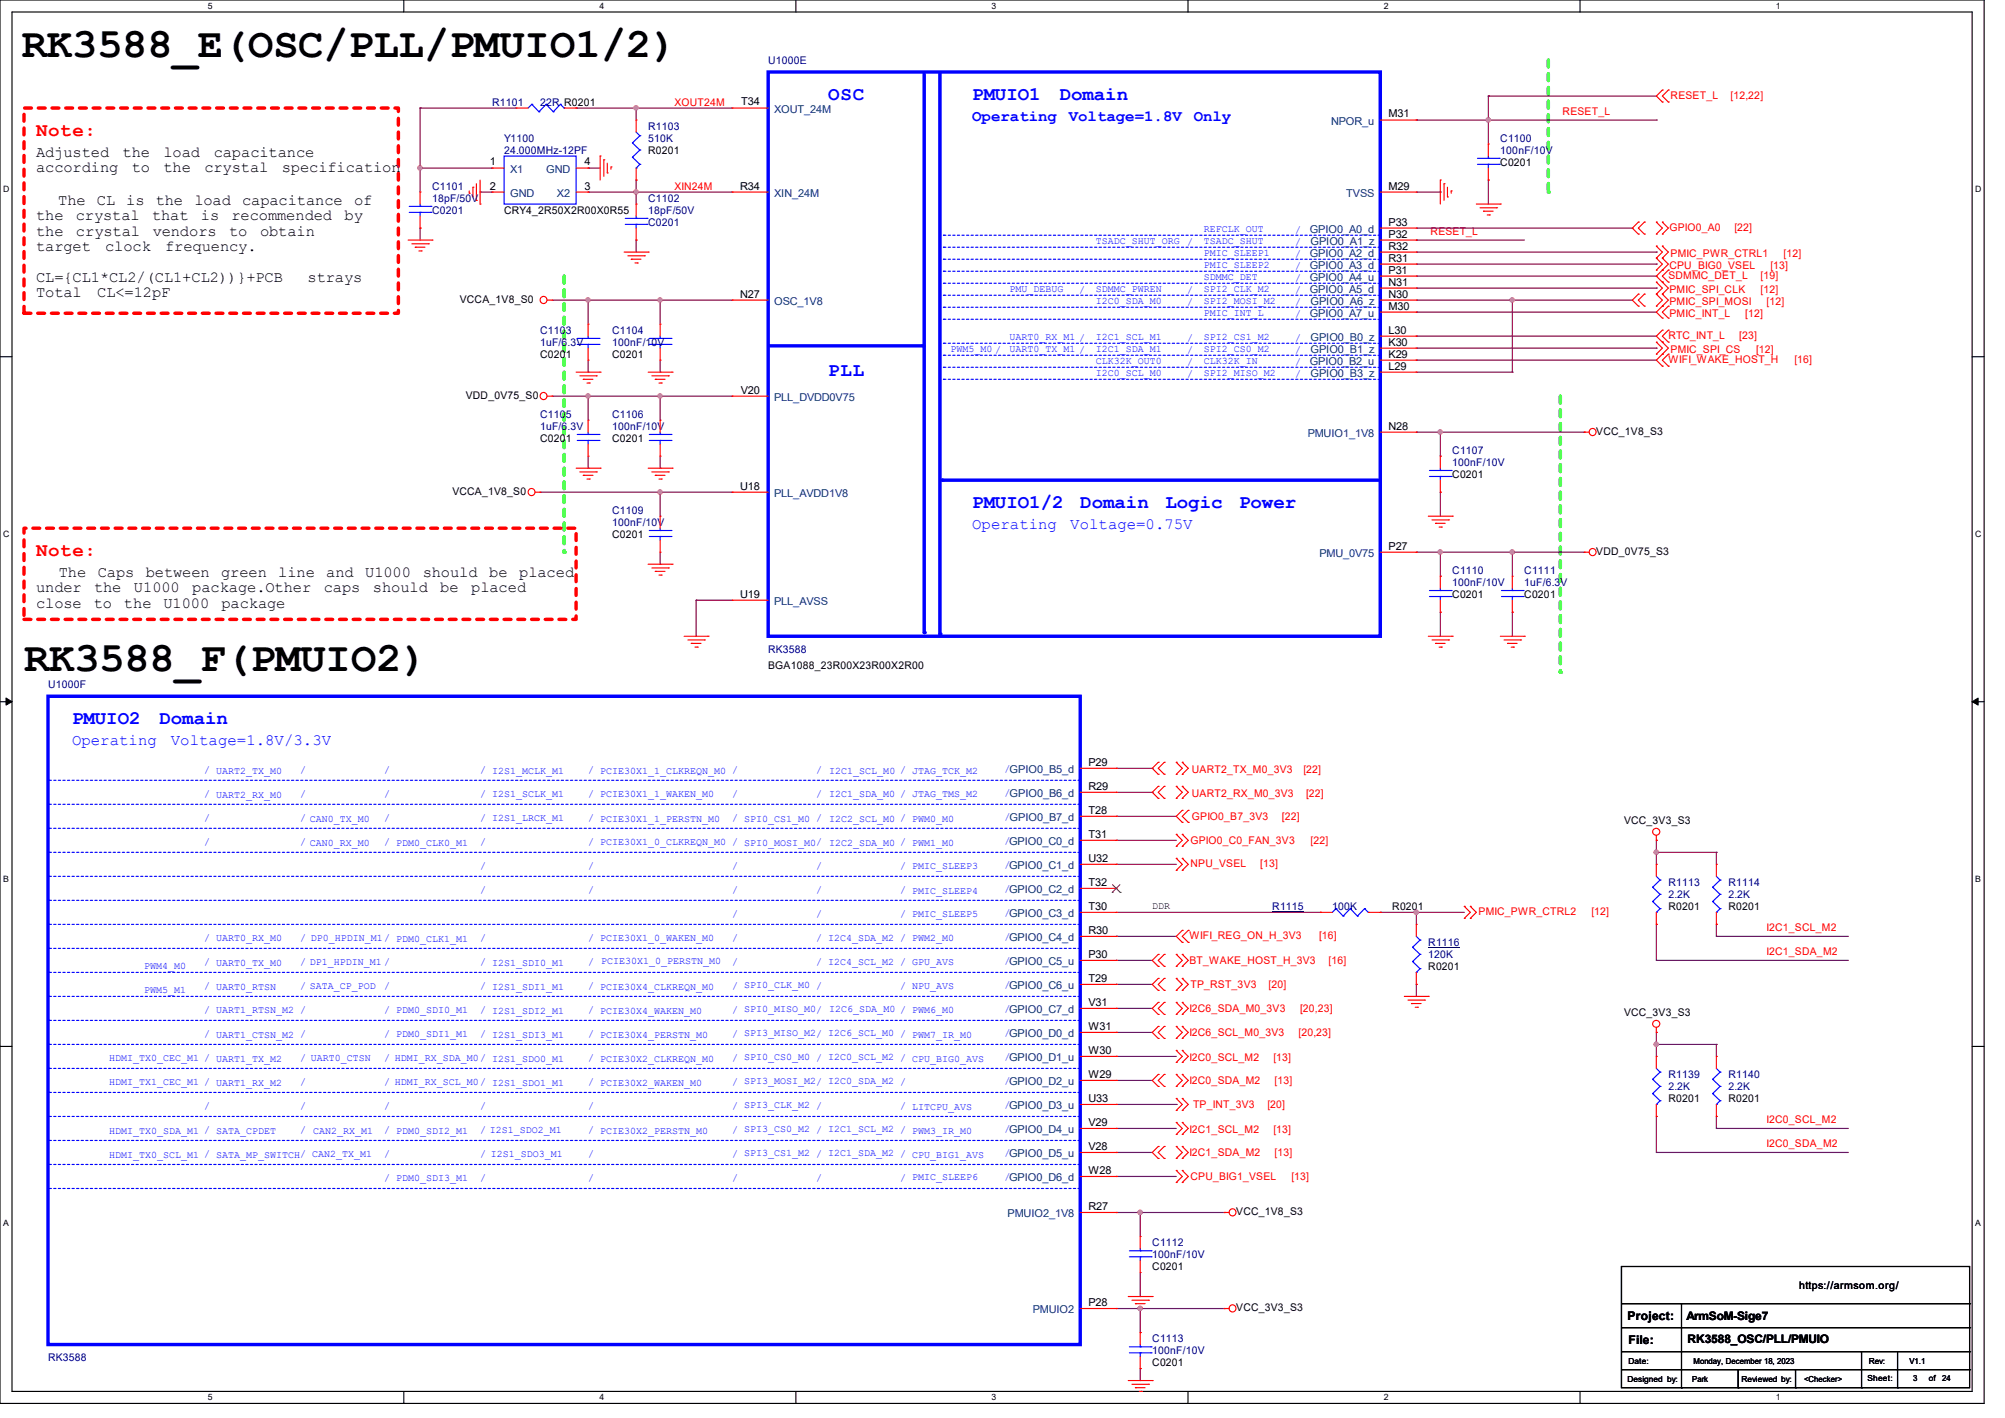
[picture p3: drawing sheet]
<svg xmlns="http://www.w3.org/2000/svg" width="297mm" height="210mm" viewBox="0 0 297 210" stroke-linecap="round" stroke-linejoin="round" font-family="sans-serif">
<path d="M0 0h293.9v207.9h-293.9zM1.8 1.8h290.3v204.3h-290.3z" fill="none" stroke="#000" stroke-width=".17"/>
<g fill="#fff">
<path d="M30.8 .2h.7v1.4h-.7z"/>
<path d="M30.8 206.2h.7v1.4h-.7z"/>
</g>
<path d="M59.8 0v1.8M59.8 206.1v1.8" fill="none" stroke="#000" stroke-width=".17"/>
<g fill="#fff">
<path d="M88.8 .2h.7v1.4h-.7z"/>
<path d="M88.8 206.2h.7v1.4h-.7z"/>
</g>
<path d="M117.9 0v1.8M117.9 206.1v1.8" fill="none" stroke="#000" stroke-width=".17"/>
<g fill="#fff">
<path d="M146.9 .2h.7v1.4h-.7z"/>
<path d="M146.9 206.2h.7v1.4h-.7z"/>
</g>
<path d="M176 0v1.8M176 206.1v1.8" fill="none" stroke="#000" stroke-width=".17"/>
<g fill="#fff">
<path d="M205 .2h.7v1.4h-.7z"/>
<path d="M205 206.2h.7v1.4h-.7z"/>
</g>
<path d="M234.1 0v1.8M234.1 206.1v1.8" fill="none" stroke="#000" stroke-width=".17"/>
<g fill="#fff">
<path d="M263.1 .2h.6v1.4h-.6z"/>
<path d="M263.1 206.2h.6v1.4h-.6z"/>
<path d="M.5 27.3h.9v1.4h-.9z"/>
<path d="M292.6 27.3h.9v1.4h-.9z"/>
<path d="M.5 78.4h.9v1.4h-.9z"/>
<path d="M292.6 78.4h.9v1.4h-.9z"/>
</g>
<path d="M0 52.8h1.8M292.1 52.8h1.8" fill="none" stroke="#000" stroke-width=".17"/>
<g fill="#fff">
<path d="M.5 129.5h.8v1.4h-.8z"/>
<path d="M292.6 129.5h.8v1.4h-.8z"/>
</g>
<path d="M0 103.9h1.8M292.1 103.9h1.8" fill="none" stroke="#000" stroke-width=".17"/>
<path d="M.9 103.4l.9 .5-.9 .5zM292.1 103.9l.9-.5v1z" fill="#000" stroke="#000" stroke-width=".15"/>
<g fill="#fff">
<path d="M.5 180.5h.8v1.4h-.8z"/>
<path d="M292.6 180.5h.8v1.4h-.8z"/>
</g>
<path d="M0 155h1.8M292.1 155h1.8" fill="none" stroke="#000" stroke-width=".17"/>
<path d="M3.6 16h55.4v30.4h-55.4z" fill="none" stroke="#f00" stroke-width=".51" stroke-dasharray="1 1"/>
<path d="M83.6 40.9v40.9" fill="none" stroke="#01ff00" stroke-width=".51" stroke-dasharray="1 1"/>
<circle cx="83.6" cy="81.8" r=".25" fill="#01ff00" stroke-dasharray="1 1"/>
<path d="M231.1 58.7v40.9" fill="none" stroke="#01ff00" stroke-width=".51" stroke-dasharray="1 1"/>
<circle cx="231.1" cy="99.6" r=".25" fill="#01ff00" stroke-dasharray="1 1"/>
<path d="M229.4 8.9v19.5" fill="none" stroke="#01ff00" stroke-width=".51" stroke-dasharray="1 1"/>
<circle cx="229.4" cy="28.4" r=".25" fill="#01ff00" stroke-dasharray="1 1"/>
<path d="M3.6 78.2h81.7v13.5h-81.7z" fill="none" stroke="#f00" stroke-width=".51" stroke-dasharray="1 1"/>
<g fill="none" stroke="#7f003f" stroke-width=".17">
<path d="M62.2 16h.1M62.2 16v12.4M62.2 16h14.3M85.3 16h.1M85.3 16h23.2M94.2 16h.1M94.2 16v1.8M209.8 17.8h.1M209.8 17.8h35.6M220.5 14.2h.1M220.5 17.8h.1M220.5 14.2v7.1"/>
<path d="M220.5 14.2h24.9M245.4 17.8h.1M62.2 24.9h.1M62.2 33.8h.1M62.2 33.8v1.8M62.2 24.9h10.7M71.1 28.4h.1M71.1 28.4h1.8M87.1 24.9h.1M87.1 28.4h.1M87.1 28.4h21.4M87.1 24.9h1.8"/>
<path d="M94.2 28.4h.1M94.2 26.7h.1M94.2 35.6h.1M94.2 26.7v3.5M94.2 35.6v1.7M209.8 35.6h.1M209.8 28.4h3.6M209.8 35.6h16M209.8 39.1h35.6M209.8 37.3h35.6M209.8 33.8h32M213.4 28.4h.1"/>
<path d="M220.5 26.7h.1M220.5 26.7v3.5M241.8 33.8h.1M245.4 39.1h.1M245.4 37.3h.1M81.8 44.4h26.7M81.8 58.7h26.7M87.1 44.4h.1M87.1 58.7h.1M87.1 55.1h.1M87.1 44.4v3.6M87.1 53.3v1.8"/>
<path d="M87.1 58.7v3.5M97.8 55.1h.1M97.8 44.4h.1M97.8 58.7h.1M97.8 44.4v3.6M97.8 53.3v1.8M97.8 58.7v3.5M209.8 53.3h.1M209.8 46.2h.1M209.8 49.8h.1M209.8 44.4h32M209.8 53.3h35.6"/>
<path d="M209.8 51.6h35.6M209.8 42.7h35.6M209.8 55.1h14.2M209.8 46.2h35.6M209.8 49.8h35.6M209.8 40.9h35.6M224 44.4h.1M224 55.1h.1M224 44.4v10.7M245.4 51.6h.1M245.4 42.7h.1M245.4 40.9h.1"/>
<path d="M80 72.9h28.5M87.1 69.3h.1M87.1 67.6v1.7M97.8 72.9h.1M97.8 69.3h.1M97.8 67.6v1.7M97.8 72.9v3.6M209.8 64h.1M209.8 64h24.9M213.4 67.6h.1M213.4 72.9h.1M213.4 64v3.6"/>
<path d="M213.4 72.9v3.6M234.7 64h.1M97.8 83.6h.1M97.8 81.8v1.8M103.1 88.9h.1M103.1 88.9h5.4M103.1 88.9v5.3M209.8 81.8h.1M209.8 81.8h24.9M213.4 85.3h.1M213.4 90.7h.1M213.4 81.8v3.5"/>
<path d="M213.4 90.7v3.5M224 81.8h.1M224 90.7h.1M224 81.8v3.5M224 90.7v3.5M165.4 117.3h5.3M165.4 113.8h5.3M170.7 117.3h.1M170.7 113.8h.1M165.4 128h.1M165.4 124.5h.1M165.4 138.7h.1"/>
<path d="M165.4 120.9h.1M165.4 128h8.8M165.4 135.1h30.2M165.4 138.7h8.8M165.4 124.5h8.8M165.4 120.9h8.8M195.6 135.1h.1M204.5 135.1h.1M204.5 135.1h12.4M209.8 135.1h.1M209.8 135.1v1.8M245.4 124.5h.1"/>
<path d="M245.4 126.2h.1M245.4 136.9h.1M245.4 124.5v3.5M245.4 136.9v5.3M245.4 126.2h8.9M254.3 126.2h.1M254.3 136.9h.1M254.3 138.7h.1M254.3 126.2v1.8M254.3 136.9v1.8M254.3 138.7h19.5M165.4 156.5h.1"/>
<path d="M165.4 142.2h.1M165.4 145.8h.1M165.4 149.4h.1M165.4 152.9h.1M165.4 142.2h5.3M165.4 156.5h8.8M165.4 145.8h5.3M165.4 149.4h5.3M165.4 152.9h5.3M209.8 145.8h.1M209.8 145.8v1.8M245.4 142.2h.1"/>
<path d="M245.4 152.9h.1M245.4 154.7h.1M245.4 152.9v3.6M245.4 142.2h28.4M245.4 154.7h8.9M254.3 154.7h.1M254.3 154.7v1.8M165.4 179.6h.1M165.4 174.2h.1M165.4 170.7h.1M165.4 167.1h.1M165.4 160h.1"/>
<path d="M165.4 179.6h16M165.4 174.2h8.8M165.4 167.1h8.8M165.4 170.7h5.3M165.4 160h5.3M165.4 163.6h8.8M168.9 179.6h.1M168.9 179.6v3.5M174.2 163.6h.1M181.4 179.6h.1M245.4 165.4h.1M245.4 170.7h.1"/>
<path d="M245.4 165.4v5.3M245.4 170.7h28.4M254.3 165.4h.1M254.3 167.1h.1M254.3 165.4v1.7M254.3 167.1h19.5M165.4 193.8h.1M165.4 193.8h16M168.9 192h.1M168.9 197.4h.1M168.9 188.5v3.5M168.9 193.8v3.6"/>
<path d="M181.4 193.8h.1M168.9 202.7h.1M168.9 202.7v1.8"/>
</g>
<g fill="#f0f" stroke="#f0f" stroke-width=".17">
<circle cx="168.9" cy="193.8" r=".32"/>
<circle cx="97.8" cy="72.9" r=".32"/>
<circle cx="62.2" cy="24.9" r=".32"/>
<circle cx="94.2" cy="28.4" r=".32"/>
<circle cx="94.2" cy="16" r=".32"/>
<circle cx="213.3" cy="64" r=".32"/>
<circle cx="168.9" cy="179.6" r=".32"/>
<circle cx="213.3" cy="81.8" r=".32"/>
<circle cx="224" cy="81.8" r=".32"/>
<circle cx="224" cy="44.4" r=".32"/>
<circle cx="245.3" cy="126.2" r=".32"/>
<circle cx="245.3" cy="154.7" r=".32"/>
<circle cx="97.8" cy="44.4" r=".32"/>
<circle cx="87.1" cy="44.4" r=".32"/>
<circle cx="87.1" cy="58.7" r=".32"/>
<circle cx="97.8" cy="58.7" r=".32"/>
<circle cx="220.5" cy="17.8" r=".32"/>
<circle cx="209.8" cy="135.1" r=".32"/>
</g>
<g fill="none" stroke="#f00" stroke-width=".17">
<path d="M76.5 16h.1M76.5 16h1.7M83.6 16h1.7M85.3 16h.1M246.3 13.3h.1M246.3 15.1h.1M246.3 13.3l-.9 .9 .9 .9M247.1 15.1h.1M247.1 13.3h.1M247.1 13.3l-.8 .9 .8 .9M60.5 35.6h3.5M61 36.1h2.5"/>
<path d="M61.5 36.6h.1M61.5 36.6h1.4M62.1 37.2h.3M62.4 37.2h.1M63.5 36.1h.1M64 35.6h.1M69.5 28.6h.1M69.5 28.3v.3M70.1 27.7h.1M70.1 27.7v1.5M70.6 29.7h.1M70.6 27.2v2.5"/>
<path d="M71.1 30.2h.1M71.1 26.7v3.5M72.9 24.9h.1M72.9 28.4h.1M72.9 24.9h1.8M72.9 28.4h1.8M85.3 24.9h1.8M85.3 28.4h1.8M87.1 28.4h.1M87.1 24.9h.1M88.9 23.1h.1M88.9 23.1v3.6"/>
<path d="M89.5 23.7h.1M89.5 23.7v2.4M90 25.6h.1M90 24.2v1.4M90.5 24.7h.1M90.5 24.7v.4M92.5 37.3h3.5M93 37.9h2.5M93.5 38.4h.1M93.5 38.4h1.5M94.1 38.9h.3M94.2 30.2h.1"/>
<path d="M94.2 35.6h.1M94.2 30.2v1.8M94.2 33.8v1.8M94.4 38.9h.1M95.5 37.9h.1M96 37.3h.1M213.4 26.7h.1M213.4 26.7v3.5M213.9 27.2h.1M213.9 27.2v2.5M214.4 29.2h.1M214.4 27.7v1.5"/>
<path d="M215 28.3h.1M215 28.3v.3M218.7 30.2h3.6M219.2 30.8h2.5M219.8 31.3h.1M219.8 31.3h1.4M220.3 31.8h.3M220.5 21.3h.1M220.5 26.7h.1M220.5 21.3v1.8M220.5 24.9v1.8M220.6 31.8h.1"/>
<path d="M221.7 30.8h.1M222.3 30.2h.1M242.7 32.9h.1M242.7 34.7h.1M242.7 32.9l-.9 .9 .9 .9M243.6 34.7h.1M243.6 32.9h.1M243.6 32.9l-.9 .9 .9 .9M245.4 38.2h.1M245.4 36.4h.1M245.4 34.7h.1M245.4 32.9h.1"/>
<path d="M245.4 38.2l.9 .9-.9 .9M245.4 36.4l.9 .9-.9 .9M245.4 32.9l.9 .9-.9 .9M246.3 38.2h.1M246.3 36.4h.1M246.3 34.7h.1M246.3 32.9h.1M246.3 38.2l.8 .9-1.7 1.8 1.7 1.8-.8 .9M246.3 36.4l.8 .9-.8 .9M246.3 32.9l.8 .9-.8 .9M81.1 58.7h.7M81.1 44.4h.7"/>
<path d="M81.8 58.7h.1M81.8 44.4h.1M85.3 55.1h3.6M85.9 55.7h2.4M86.4 56.2h.1M86.4 56.2h1.4M87 56.7h.3M87.1 48h.1M87.1 53.3h.1M87.1 48v1.8M87.1 51.6v1.7M87.3 56.7h.1"/>
<path d="M88.3 55.7h.1M88.9 55.1h.1M96 55.1h3.6M96.6 55.7h2.4M97.1 56.2h.1M97.1 56.2h1.4M97.6 56.7h.4M97.8 48h.1M97.8 53.3h.1M97.8 48v1.8M97.8 51.6v1.7M98 56.7h.1"/>
<path d="M99 55.7h.1M99.6 55.1h.1M242.7 43.6h.1M242.7 45.3h.1M242.7 43.6l-.9 .8 .9 .9M243.6 45.3h.1M243.6 43.6h.1M243.6 43.6l-.9 .8 .9 .9M245.4 43.6h.1M245.4 41.8h.1M245.4 52.5h.1M245.4 50.7h.1"/>
<path d="M245.4 45.3h.1M245.4 40h.1M245.4 41.8l.9 .9-.9 .9M245.4 50.7l.9 .9-.9 .9M245.4 43.6l.9 .8-.9 .9M246.3 45.3h.1M246.3 47.1h.1M246.3 43.6h.1M246.3 41.8h.1M246.3 52.5h.1M246.3 50.7h.1M246.3 40h.1"/>
<path d="M246.3 54.2h.1M246.3 48.9h.1M246.3 43.6l.8 .8-1.7 1.8 .9 .9M246.3 48.9l-.9 .9 1.7 1.8-1.7 1.7 .9 .9M247.1 47.1h.1M247.1 45.3h.1M247.1 41.8h.1M247.1 40h.1M247.1 52.5h.1M247.1 54.2h.1M247.1 50.7h.1M247.1 48.9h.1"/>
<path d="M247.1 45.3l-.8 .9 .8 .9M247.1 40l-.8 .9 .8 .9M247.1 52.5l-.8 .8 .8 .9M247.1 48.9l-.8 .9 .8 .9M79.3 72.9h.7M80 72.9h.1M85.3 69.3h3.6M85.9 69.9h2.4M86.4 70.4h.1M86.4 70.4h1.4M87 71h.3M87.3 71h.1"/>
<path d="M88.3 69.9h.1M88.9 69.3h.1M96 69.3h3.6M96.6 69.9h2.4M97.1 70.4h.1M97.1 70.4h1.4M97.6 71h.4M97.8 62.2h.1M97.8 67.6h.1M97.8 62.2v1.8M97.8 65.8v1.8M98 71h.1"/>
<path d="M99 69.9h.1M99.6 69.3h.1M211.6 76.5h3.5M212.1 77h2.5M212.6 77.5h.1M212.6 77.5h1.5M213.2 78.1h.3M213.4 67.6h.1M213.4 72.9h.1M213.4 67.6v1.7M213.4 71.1v1.8M213.5 78.1h.1"/>
<path d="M214.6 77h.1M215.1 76.5h.1M234.7 64h.1M234.7 64h.7M96 83.6h3.6M96.6 84.1h2.4M97.1 84.6h.1M97.1 84.6h1.4M97.6 85.2h.4M98 85.2h.1M99 84.1h.1M99.6 83.6h.1"/>
<path d="M101.3 94.2h3.6M101.9 94.8h2.5M102.4 95.3h.1M102.4 95.3h1.4M103 95.8h.3M103.3 95.8h.1M104.4 94.8h.1M104.9 94.2h.1M211.6 94.2h3.5M212.1 94.8h2.5M212.6 95.3h.1M212.6 95.3h1.5"/>
<path d="M213.2 95.8h.3M213.4 85.3h.1M213.4 90.7h.1M213.4 85.3v1.8M213.4 88.9v1.8M213.5 95.8h.1M214.6 94.8h.1M215.1 94.2h.1M222.3 94.2h3.5M222.8 94.8h2.5M223.3 95.3h.1M223.3 95.3h1.4"/>
<path d="M223.9 95.8h.3M224.2 95.8h.1M225.3 94.8h.1M225.8 94.2h.1M234.7 81.8h.1M234.7 81.8h.7M171.6 112.9h.1M171.6 114.7h.1M171.6 116.5h.1M171.6 118.2h.1M171.6 112.9l-.9 .9 .9 .9M171.6 116.5l-.9 .8 .9 .9"/>
<path d="M172.5 114.7h.1M172.5 112.9h.1M172.5 118.2h.1M172.5 116.5h.1M172.5 116.5l-.9 .8 .9 .9M172.5 112.9l-.9 .9 .9 .9M174.2 114.7h.1M174.2 112.9h.1M174.2 118.2h.1M174.2 116.5h.1M174.2 116.5l.9 .8-.9 .9M174.2 112.9l.9 .9-.9 .9"/>
<path d="M175.1 114.7h.1M175.1 112.9h.1M175.1 118.2h.1M175.1 116.5h.1M175.1 112.9l.9 .9-.9 .9M175.1 116.5l.9 .8-.9 .9M174.2 128.9h.1M174.2 127.1h.1M174.2 123.6h.1M174.2 125.3h.1M174.2 127.1l.9 .9-.9 .9M174.2 123.6l.9 .9-.9 .8"/>
<path d="M175.1 128.9h.1M175.1 127.1h.1M175.1 137.8h.1M175.1 139.6h.1M175.1 123.6h.1M175.1 125.3h.1M175.1 121.8h.1M175.1 120h.1M175.1 127.1l.9 .9-.9 .9M175.1 137.8l-.9 .9 .9 .9M175.1 120l-.9 .9 .9 .9M175.1 123.6l.9 .9-.9 .8"/>
<path d="M176 139.6h.1M176 137.8h.1M176 120h.1M176 121.8h.1M176 137.8l-.9 .9 .9 .9M176 120l-.9 .9 .9 .9M216.9 136h.1M216.9 134.2h.1M216.9 134.2l.9 .9-.9 .9M217.8 136h.1M217.8 134.2h.1M217.8 134.2l.9 .9-.9 .9"/>
<path d="M245.4 124.5h.1M245.4 128h.1M245.4 136.9h.1M245.4 123.7v.8M245.4 128v1.8M245.4 135.1v1.8M254.3 128h.1M254.3 136.9h.1M254.3 128v1.8M254.3 135.1v1.8M171.6 159.1h.1M171.6 141.4h.1"/>
<path d="M171.6 143.1h.1M171.6 153.8h.1M171.6 152h.1M171.6 150.2h.1M171.6 148.5h.1M171.6 146.7h.1M171.6 144.9h.1M171.6 159.1l-.9 .9 .9 .9M171.6 141.4l-.9 .8 .9 .9M171.6 152l-.9 .9 .9 .9M171.6 148.5l-.9 .9 .9 .8M171.6 144.9l-.9 .9 .9 .9"/>
<path d="M172.5 159.1h.1M172.5 143.1h.1M172.5 141.4h.1M172.5 152h.1M172.5 153.8h.1M172.5 148.5h.1M172.5 150.2h.1M172.5 144.9h.1M172.5 146.7h.1M172.5 159.1l-.9 .9 .9 .9M172.5 152l-.9 .9 .9 .9M172.5 141.4l-.9 .8 .9 .9"/>
<path d="M172.5 144.9l-.9 .9 .9 .9M172.5 148.5l-.9 .9 .9 .8M174.2 159.1h.1M174.2 157.4h.1M174.2 155.6h.1M174.2 143.1h.1M174.2 141.4h.1M174.2 152h.1M174.2 153.8h.1M174.2 148.5h.1M174.2 150.2h.1M174.2 144.9h.1"/>
<path d="M174.2 146.7h.1M174.2 155.6l.9 .9-.9 .9M174.2 159.1l.9 .9-.9 .9M174.2 144.9l.9 .9-.9 .9M174.2 141.4l.9 .8-.9 .9M174.2 148.5l.9 .9-.9 .8M174.2 152l.9 .9-.9 .9M175.1 159.1h.1M175.1 157.4h.1M175.1 155.6h.1M175.1 143.1h.1M175.1 141.4h.1"/>
<path d="M175.1 152h.1M175.1 153.8h.1M175.1 148.5h.1M175.1 150.2h.1M175.1 144.9h.1M175.1 146.7h.1M175.1 159.1l.9 .9-.9 .9M175.1 155.6l.9 .9-.9 .9M175.1 141.4l.9 .8-.9 .9M175.1 152l.9 .9-.9 .9M175.1 148.5l.9 .9-.9 .8M175.1 144.9l.9 .9-.9 .9"/>
<path d="M208 147.6h3.6M208.6 148.1h2.4M209.1 148.6h.1M209.1 148.6h1.4M209.6 149.2h.4M210 149.2h.1M211 148.1h.1M211.6 147.6h.1M245.4 152.9h.1M245.4 152.2v.7M254.3 156.5h.1M254.3 156.5v1.7"/>
<path d="M171.6 169.8h.1M171.6 171.6h.1M171.6 160.9h.1M171.6 169.8l-.9 .9 .9 .9M172.5 171.6h.1M172.5 169.8h.1M172.5 160.9h.1M172.5 169.8l-.9 .9 .9 .9M174.2 175.1h.1M174.2 173.4h.1M174.2 171.6h.1M174.2 169.8h.1"/>
<path d="M174.2 168h.1M174.2 166.2h.1M174.2 160.9h.1M174.2 164.5h.1M174.2 162.7h.1M174.2 173.4l.9 .8-.9 .9M174.2 166.2l.9 .9-.9 .9M174.2 169.8l.9 .9-.9 .9M174.2 162.7l.9 .9-.9 .9M175.1 175.1h.1M175.1 173.4h.1M175.1 171.6h.1"/>
<path d="M175.1 169.8h.1M175.1 168h.1M175.1 166.2h.1M175.1 160.9h.1M175.1 164.5h.1M175.1 162.7h.1M175.1 173.4l.9 .8-.9 .9M175.1 169.8l.9 .9-.9 .9M175.1 166.2l.9 .9-.9 .9M175.1 162.7l.9 .9-.9 .9M181.4 179.6h.1M181.4 179.6h.7"/>
<path d="M254.3 165.4h.1M254.3 163.6v1.8M167.1 192h3.6M167.7 192.6h2.4M168.2 193.1h.1M168.2 193.1h1.4M168.7 193.6h.4M168.9 197.4h.1M168.9 197.4v1.7M169.1 193.6h.1M170.1 192.6h.1M170.7 192h.1"/>
<path d="M181.4 193.8h.1M181.4 193.8h.7M167.1 204.5h3.6M167.7 205h2.4M168.2 205.5h.1M168.2 205.5h1.4M168.7 206.1h.4M168.9 202.7h.1M168.9 200.9v1.8M169.1 206.1h.1M170.1 205h.1M170.7 204.5h.1"/>
<circle cx="80.5" cy="44.4" r=".52"/>
<circle cx="80.5" cy="58.7" r=".52"/>
<circle cx="78.7" cy="72.9" r=".52"/>
<circle cx="235.9" cy="64" r=".52"/>
<circle cx="235.9" cy="81.8" r=".52"/>
<circle cx="245.4" cy="123.2" r=".52"/>
<circle cx="245.4" cy="151.6" r=".52"/>
<circle cx="182.6" cy="179.6" r=".52"/>
<circle cx="182.6" cy="193.8" r=".52"/>
</g>
<g fill="none" stroke="#000" stroke-width=".17">
<path d="M240.2 187.6h51.6v17.9h-51.6zM240.2 193.1h51.6M240.2 196.6h51.6M249.1 193.1v12.4M291.8 193.1h.1M291.8 196.6h.1M240.2 200.2h51.6M240.2 202.9h51.6M249.1 205.5h.1M257.5 205.5h.1M257.5 202.9v2.6M266 205.5h.1"/>
<path d="M266 202.9v2.6M275.8 205.5h.1M275.8 200.2v5.3M281.1 205.5h.1M281.1 200.2v5.3M291.8 200.2h.1M291.8 202.9h.1"/>
</g>
<g fill="none" stroke="#00f" stroke-width=".17">
<path d="M78.8 15.5h.1M78.8 15.5l-.6 .5M78.8 15.5l1 1.1M79.8 16.6h.1M80.9 15.5h.1M80.9 15.5l-1.1 1.1M80.9 15.5l1.1 1.1M82 16.6h.1M83 15.5h.1M83 15.5l-1 1.1M83 15.5l.6 .5M83.6 16h.1"/>
<path d="M74.7 23.1h10.6v7.1h-10.6zM92.6 33.2h3.2M92.6 32.3h3.2M94.2 32.3h.1M94.2 33.2h.1M94.2 32v.3M94.2 33.2v.6M95.8 33.2h.1M95.8 32.3h.1M218.9 24.3h3.2M218.9 23.5h3.2M220.5 23.5h.1"/>
<path d="M220.5 24.3h.1M220.5 23.1v.4M220.5 24.3v.6M222.1 24.3h.1M222.1 23.5h.1M85.5 51h3.2M85.5 50.1h3.2M87.1 50.1h.1M87.1 51h.1M87.1 49.8v.3M87.1 51v.6M88.7 51h.1"/>
<path d="M88.7 50.1h.1M96.2 51h3.2M96.2 50.1h3.2M97.8 50.1h.1M97.8 51h.1M97.8 49.8v.3M97.8 51v.6M99.4 51h.1M99.4 50.1h.1M96.2 65.2h3.2M96.2 64.3h3.2M97.8 64.3h.1"/>
<path d="M97.8 65.2h.1M97.8 64v.3M97.8 65.2v.6M99.4 65.2h.1M99.4 64.3h.1M211.8 70.6h3.2M211.8 69.7h3.2M213.4 69.7h.1M213.4 70.6h.1M213.4 69.3v.4M213.4 70.6v.5M215 70.6h.1"/>
<path d="M215 69.7h.1M211.8 88.3h3.2M211.8 87.5h3.2M213.4 87.5h.1M213.4 88.3h.1M213.4 87.1v.4M213.4 88.3v.6M215 88.3h.1M215 87.5h.1M244.8 131.4h.1M244.8 133.5h.1M244.8 131.4l1.1 1.1"/>
<path d="M244.8 133.5l1.1 1.1M245.4 135.1h.1M245.4 129.8l.5 .5M245.9 130.3h.1M245.9 132.5h.1M245.9 134.6h.1M245.9 130.3l-1.1 1.1M245.9 132.5l-1.1 1M245.9 134.6l-.5 .5M253.7 131.4h.1M253.7 133.5h.1M253.7 131.4l1.1 1.1"/>
<path d="M253.7 133.5l1.1 1.1M254.3 135.1h.1M254.3 129.8l.5 .5M254.8 130.3h.1M254.8 132.5h.1M254.8 134.6h.1M254.8 130.3l-1.1 1.1M254.8 132.5l-1.1 1M254.8 134.6l-.5 .5M253.7 159.9h.1M253.7 159.9l1.1 1M254.3 158.2l.5 .6"/>
<path d="M254.8 158.8h.1M254.8 158.8l-1.1 1.1M253.7 162h.1M253.7 162l1.1 1M254.3 163.6h.1M254.8 160.9h.1M254.8 163h.1M254.8 160.9l-1.1 1.1M254.8 163l-.5 .6M167.3 199.5h3.2M168.9 199.5h.1M168.9 199.1v.4"/>
<path d="M170.5 199.5h.1M167.3 200.4h3.2M168.9 200.4h.1M168.9 200.4v.5M170.5 200.4h.1"/>
</g>
<path d="M113.8 10.7h90.7v83.5h-90.7zM136.9 11v82.7" fill="none" stroke="#00f" stroke-width=".51"/>
<path d="M139.7 42h.1M139.7 52.6h.1M139.7 43.7h.1M204.5 42h-64.8M204.5 52.6h-64.8M204.5 43.7h-64.8" fill="none" stroke="#00f" stroke-width=".17" stroke-dasharray=".3 .3"/>
<circle cx="136.9" cy="93.7" r=".25" fill="#00f"/>
<path d="M139.7 45.5h.1M139.7 47.3h.1M204.5 45.5h-64.8M204.5 47.3h-64.8" fill="none" stroke="#00f" stroke-width=".17" stroke-dasharray=".3 .3"/>
<path d="M114 51.2h22.7" fill="none" stroke="#00f" stroke-width=".51"/>
<circle cx="136.7" cy="51.2" r=".25" fill="#00f"/>
<path d="M139.7 50.8h.1M139.7 54.4h.1M139.7 56.2h.1M204.5 50.8h-64.8M204.5 54.4h-64.8M204.5 56.2h-64.8" fill="none" stroke="#00f" stroke-width=".17" stroke-dasharray=".3 .3"/>
<path d="M139.6 71.1h64.7" fill="none" stroke="#00f" stroke-width=".51"/>
<circle cx="139.6" cy="71.1" r=".25" fill="#00f"/>
<path d="M139.2 10.8v83.1" fill="none" stroke="#00f" stroke-width=".51"/>
<circle cx="139.2" cy="93.9" r=".25" fill="#00f"/>
<g fill="none" stroke="#00f" stroke-width=".17" stroke-dasharray=".3 .3">
<path d="M139.7 34.8h.1M139.7 36.6h.1M139.7 38.4h.1M204.5 34.8h-64.8M204.5 36.6h-64.8M204.5 38.4h-64.8M139.7 40.2h.1M204.5 40.2h-64.8M7.1 115.6h.1M7.1 119.1h.1M160 115.6h-152.9M160 119.1h-152.9"/>
<path d="M7.1 129.8h.1M7.1 133.4h.1M7.1 136.9h.1M7.1 126.2h.1M7.1 122.7h.1M160 129.8h-152.9M160 133.4h-152.9M160 136.9h-152.9M160 126.2h-152.9M160 122.7h-152.9M7.1 151.1h.1M7.1 140.5h.1"/>
<path d="M7.1 144h.1M7.1 147.6h.1M7.1 158.2h.1M7.1 154.7h.1M160 151.1h-152.9M160 140.5h-152.9M160 144h-152.9M160 147.6h-152.9M160 158.2h-152.9M160 154.7h-152.9M7.1 165.4h.1M7.1 168.9h.1"/>
<path d="M7.1 161.8h.1M7.1 172.5h.1M7.1 176h.1M160 165.4h-152.9M160 168.9h-152.9M160 161.8h-152.9M160 172.5h-152.9M160 176h-152.9"/>
</g>
<g fill="none" stroke="#f00" stroke-width=".17">
<path d="M94.2 17.8h.1M94.2 17.8v1.8M108.5 16h.1M108.5 16h5.3M204.5 17.8h5.3M209.8 17.8h.1M62.2 28.4h.1M62.2 33.8h.1M62.2 28.4v1.8M62.2 32v1.8M94.2 26.7h.1M94.2 24.9v1.8"/>
<path d="M108.5 28.4h.1M108.5 28.4h5.3M204.5 35.6h5.3M204.5 33.8h5.3M204.5 39.1h5.3M204.5 37.3h5.3M204.5 28.4h5.3M209.8 35.6h.1M209.8 33.8h.1M209.8 39.1h.1M209.8 37.3h.1M209.8 28.4h.1"/>
<path d="M108.5 44.4h.1M108.5 58.7h.1M108.5 44.4h5.3M108.5 58.7h5.3M204.5 53.3h5.3M204.5 51.6h5.3M204.5 55.1h5.3M204.5 49.8h5.3M204.5 46.2h5.3M204.5 44.4h5.3M204.5 42.7h5.3M204.5 40.9h5.3"/>
<path d="M209.8 53.3h.1M209.8 51.6h.1M209.8 55.1h.1M209.8 49.8h.1M209.8 46.2h.1M209.8 44.4h.1M209.8 42.7h.1M209.8 40.9h.1M87.1 62.2h.1M87.1 67.6h.1M87.1 62.2v1.8M87.1 65.8v1.8"/>
<path d="M97.8 76.5h.1M97.8 76.5v1.7M108.5 72.9h.1M108.5 72.9h5.3M204.5 64h5.3M209.8 64h.1M97.8 81.8h.1M97.8 80v1.8M108.5 88.9h.1M108.5 88.9h5.3M204.5 81.8h5.3M209.8 81.8h.1"/>
<path d="M224 85.3h.1M224 90.7h.1M224 85.3v1.8M224 88.9v1.8M160 113.8h5.4M160 117.3h5.4M165.4 113.8h.1M165.4 117.3h.1M160 138.7h5.4M160 120.9h5.4M160 135.1h5.4M160 124.5h5.4"/>
<path d="M160 131.6h5.4M160 128h5.4M165.4 138.7h.1M165.4 120.9h.1M165.4 135.1h.1M165.4 124.5h.1M165.4 131.6h.1M165.4 128h.1M195.6 135.1h.1M195.6 135.1h1.8M202.7 135.1h1.8M204.5 135.1h.1"/>
<path d="M209.8 136.9h.1M209.8 136.9v1.8M160 142.2h5.4M160 145.8h5.4M160 149.4h5.4M160 156.5h5.4M160 152.9h5.4M165.4 142.2h.1M165.4 145.8h.1M165.4 149.4h.1M165.4 156.5h.1M165.4 152.9h.1"/>
<path d="M209.8 145.8h.1M209.8 144v1.8M245.4 156.5h.1M245.4 156.5v1.7M160 179.6h5.4M160 163.6h5.4M160 170.7h5.4M160 167.1h5.4M160 174.2h5.4M160 160h5.4M165.4 179.6h.1M165.4 163.6h.1"/>
<path d="M165.4 170.7h.1M165.4 167.1h.1M165.4 174.2h.1M165.4 160h.1M245.4 165.4h.1M245.4 163.6v1.8M160 193.8h5.4M165.4 193.8h.1M168.9 183.1h.1M168.9 188.5h.1M168.9 183.1v1.8M168.9 186.7v1.8"/>
</g>
<g fill="none" stroke="#00f" stroke-width=".17">
<path d="M94.2 19.6l.6 .5M60.6 31.5h3.2M60.6 30.6h3.2M62.2 30.6h.1M62.2 31.5h.1M62.2 30.2v.4M62.2 31.5v.5M63.8 31.5h.1M63.8 30.6h.1M93.7 21.2h.1M93.7 23.3h.1M93.7 21.2l1.1 1"/>
<path d="M93.7 23.3l1.1 1M94.2 24.9h.1M94.8 20.1h.1M94.8 22.2h.1M94.8 24.3h.1M94.8 20.1l-1.1 1.1M94.8 22.2l-1.1 1.1M94.8 24.3l-.6 .6M85.5 65.2h3.2M85.5 64.3h3.2M87.1 64.3h.1M87.1 65.2h.1"/>
<path d="M87.1 64v.3M87.1 65.2v.6M88.7 65.2h.1M88.7 64.3h.1M96.2 79.5h3.2M96.2 78.6h3.2M97.8 78.6h.1M97.8 79.5h.1M97.8 78.2v.4M97.8 79.5v.5M99.4 79.5h.1M99.4 78.6h.1"/>
<path d="M222.4 88.3h3.2M222.4 87.5h3.2M224 87.5h.1M224 88.3h.1M224 87.1v.4M224 88.3v.6M225.6 88.3h.1M225.6 87.5h.1M197.9 134.6h.1M197.9 134.6l-.5 .5M197.9 134.6l1.1 1.1M199 135.7h.1"/>
<path d="M200 134.6h.1M200 134.6l-1 1.1M200 134.6l1.1 1.1M201.1 135.7h.1M202.1 134.6h.1M202.1 134.6l-1 1.1M202.1 134.6l.6 .5M202.7 135.1h.1M209.8 138.7l.6 .5M210.4 139.2h.1M210.4 139.2l-1.1 1.1M209.3 140.3h.1"/>
<path d="M209.3 142.4h.1M209.3 140.3l1.1 1.1M209.3 142.4l1.1 1.1M209.8 144h.1M210.4 141.4h.1M210.4 143.5h.1M210.4 141.4l-1.1 1M210.4 143.5l-.6 .5M244.8 159.9h.1M244.8 159.9l1.1 1M245.4 158.2l.5 .6M245.9 158.8h.1"/>
<path d="M245.9 158.8l-1.1 1.1M244.8 162h.1M244.8 162l1.1 1M245.4 163.6h.1M245.9 160.9h.1M245.9 163h.1M245.9 160.9l-1.1 1.1M245.9 163l-.5 .6M167.3 186.1h3.2M167.3 185.3h3.2M168.9 185.3h.1M168.9 186.1h.1"/>
<path d="M168.9 184.9v.4M168.9 186.1v.6M170.5 186.1h.1M170.5 185.3h.1"/>
</g>
<path d="M188.5 135h4.7M211.6 140.4h4.7" fill="none" stroke="#00007f" stroke-width=".15"/>
<path d="M7.1 103.1h152.9v96h-152.9z" fill="none" stroke="#00f" stroke-width=".51"/>
<path d="M164.8 132.2h.1M164.8 131l1.1 1.2M165.9 131l-1.1 1.2M165.9 132.2h.1" fill="none" stroke="#7f3f00" stroke-width=".15"/>
<g fill="#f0f" stroke="#f0f" stroke-width=".17">
<circle cx="168.9" cy="193.8" r=".32"/>
<circle cx="97.8" cy="72.9" r=".32"/>
<circle cx="62.2" cy="24.9" r=".32"/>
<circle cx="94.2" cy="28.4" r=".32"/>
<circle cx="94.2" cy="16" r=".32"/>
<circle cx="213.3" cy="64" r=".32"/>
<circle cx="168.9" cy="179.6" r=".32"/>
<circle cx="213.3" cy="81.8" r=".32"/>
<circle cx="224" cy="81.8" r=".32"/>
<circle cx="224" cy="44.4" r=".32"/>
<circle cx="245.3" cy="126.2" r=".32"/>
<circle cx="245.3" cy="154.7" r=".32"/>
<circle cx="97.8" cy="44.4" r=".32"/>
<circle cx="87.1" cy="44.4" r=".32"/>
<circle cx="87.1" cy="58.7" r=".32"/>
<circle cx="97.8" cy="58.7" r=".32"/>
<circle cx="220.5" cy="17.8" r=".32"/>
<circle cx="209.8" cy="135.1" r=".32"/>
</g>
<g font-size="6.2">
<text x="3.2" y="8.4">RK3588_E(OSC/PLL/PMUIO1/2)</text>
<text x="3.6" y="99.4">RK3588_F(PMUIO2)</text>
</g>
<g font-size="2.8" fill="#00f">
<text x="122.7" y="14.8">OSC</text>
<text x="144" y="14.8">PMUIO1</text>
<text x="157" y="14.8">Domain</text>
<text x="122.7" y="55.7">PLL</text>
<text x="144" y="75.3">PMUIO1/2</text>
<text x="160" y="75.3">Domain</text>
<text x="172.6" y="75.3">Logic</text>
<text x="183.6" y="75.3">Power</text>
<text x="10.7" y="107.3">PMUIO2</text>
<text x="23.6" y="107.3">Domain</text>
</g>
<g font-size="2.8" fill="#f00">
<text x="5.3" y="20.2">Note:</text>
<text x="5.3" y="82.4">Note:</text>
</g>
<g font-size="2.3" fill="#00f">
<text x="144" y="17.9">Operating</text>
<text x="158.3" y="17.9">Voltage=1.8V</text>
<text x="176.8" y="17.9">Only</text>
<text x="144" y="78.4">Operating</text>
<text x="158.5" y="78.4">Voltage=0.75V</text>
<text x="10.7" y="110.4">Operating</text>
<text x="25.3" y="110.4">Voltage=1.8V/3.3V</text>
</g>
<g font-size="2.3">
<text x="5.3" y="23.2">Adjusted</text>
<text x="18.2" y="23.2">the</text>
<text x="24.2" y="23.2">load</text>
<text x="31.7" y="23.2">capacitance</text>
<text x="5.3" y="25.5">according</text>
<text x="19.5" y="25.5">to</text>
<text x="24.2" y="25.5">the</text>
<text x="30.3" y="25.5">crystal</text>
<text x="41.8" y="25.5">specification</text>
<text x="5.3" y="32.6">the</text>
<text x="5.3" y="34.9">the</text>
<text x="8.6" y="30.3">The</text>
<text x="11.2" y="32.6">crystal</text>
<text x="11.3" y="34.9">crystal</text>
<text x="14.3" y="30.3">CL</text>
<text x="18.7" y="30.3">is</text>
<text x="22.5" y="32.6">that</text>
<text x="22.6" y="34.9">vendors</text>
<text x="23.1" y="30.3">the</text>
<text x="28.8" y="30.3">load</text>
<text x="29.8" y="32.6">is</text>
<text x="34" y="34.9">to</text>
<text x="34.3" y="32.6">recommended</text>
<text x="35.9" y="30.3">capacitance</text>
<text x="38.5" y="34.9">obtain</text>
<text x="51.1" y="32.6">by</text>
<text x="52.4" y="30.3">of</text>
<text x="5.3" y="37.2">target</text>
<text x="5.3" y="41.7">CL={CL1*CL2/(CL1+CL2))}+PCB</text>
<text x="15.6" y="37.2">clock</text>
<text x="24.5" y="37.2">frequency.</text>
<text x="45.5" y="41.7">strays</text>
<text x="5.3" y="44">Total</text>
<text x="14.4" y="44">CL&lt;=12pF</text>
<text x="5.3" y="87.7">under</text>
<text x="8.7" y="85.4">The</text>
<text x="13.9" y="87.7">the</text>
<text x="14.5" y="85.4">Caps</text>
<text x="19.9" y="87.7">U1000</text>
<text x="21.6" y="85.4">between</text>
<text x="28.5" y="87.7">package.Other</text>
<text x="32.8" y="85.4">green</text>
<text x="41.2" y="85.4">line</text>
<text x="48" y="87.7">caps</text>
<text x="48.3" y="85.4">and</text>
<text x="54.1" y="85.4">U1000</text>
<text x="55.2" y="87.7">should</text>
<text x="62.6" y="85.4">should</text>
<text x="65.2" y="87.7">be</text>
<text x="69.8" y="87.7">placed</text>
<text x="72.5" y="85.4">be</text>
<text x="76.9" y="85.4">placed</text>
<text x="5.3" y="90">close</text>
<text x="13.9" y="90">to</text>
<text x="18.4" y="90">the</text>
<text x="24.2" y="90">U1000</text>
<text x="32.8" y="90">package</text>
</g>
<g font-size="1.8">
<text x="241.1" y="195.5">Project:</text>
<text x="241.3" y="199">File:</text>
</g>
<g font-size="1.7">
<text x="249.8" y="195.6">ArmSoM-Sige7</text>
<text x="250" y="199">RK3588_OSC/PLL/PMUIO</text>
</g>
<g font-size="1.6" fill="#00007f">
<text x="113.8" y="9.4">U1000E</text>
<text x="72.9" y="15.7">R1101</text>
<text x="80" y="15.7">22R R0201</text>
<text x="74.7" y="21">Y1100</text>
<text x="74.7" y="22.8">24.000MHz-12PF</text>
<text x="96" y="19.2">R1103</text>
<text x="96" y="21">510K</text>
<text x="222.2" y="21">C1100</text>
<text x="222.2" y="22.8">100nF/10V</text>
<text x="64" y="28.1">C1101</text>
<text x="64" y="29.9">18pF/50V</text>
<text x="96" y="29.9">C1102</text>
<text x="64" y="31.7">C0201</text>
<text x="96" y="31.7">18pF/50V</text>
<text x="96" y="33.4">C0201</text>
<text x="80" y="49.4">C1103</text>
<text x="80" y="51.2">1uF/6.3V</text>
<text x="90.7" y="49.4">C1104</text>
<text x="90.7" y="51.2">100nF/10V</text>
<text x="80" y="61.9">C1105</text>
<text x="80" y="63.7">1uF/6.3V</text>
<text x="90.7" y="61.9">C1106</text>
<text x="90.7" y="63.7">100nF/10V</text>
<text x="215.1" y="67.2">C1107</text>
<text x="215.1" y="69">100nF/10V</text>
<text x="90.7" y="76.1">C1109</text>
<text x="90.7" y="77.9">100nF/10V</text>
<text x="215.1" y="85">C1110</text>
<text x="215.1" y="86.8">100nF/10V</text>
<text x="225.8" y="85">C1111</text>
<text x="225.8" y="86.8">1uF/6.3V</text>
<text x="7.1" y="101.9">U1000F</text>
<text x="113.8" y="96.7">RK3588</text>
<text x="247.1" y="131.2">R1113</text>
<text x="256" y="131.2">R1114</text>
<text x="188.5" y="134.8">R1115</text>
<text x="197.4" y="134.8">100K</text>
<text x="247.1" y="133">2.2K</text>
<text x="256" y="133">2.2K</text>
<text x="211.6" y="140.1">R1116</text>
<text x="211.6" y="141.9">120K</text>
<text x="247.1" y="159.7">R1139</text>
<text x="247.1" y="161.5">2.2K</text>
<text x="256" y="159.7">R1140</text>
<text x="256" y="161.5">2.2K</text>
<text x="170.7" y="184.6">C1112</text>
<text x="170.7" y="186.3">100nF/10V</text>
<text x="7.1" y="201.6">RK3588</text>
<text x="170.7" y="198.8">C1113</text>
<text x="170.7" y="200.6">100nF/10V</text>
</g>
<g font-size="1.6" fill="#f00">
<text x="99.9" y="15.7">XOUT24M</text>
<text x="231.5" y="17">RESET_L</text>
<text x="247.5" y="14.6">RESET_L</text>
<text x="256.4" y="14.6">[12,22]</text>
<text x="99.9" y="28.1">XIN24M</text>
<text x="211.9" y="34.8">RESET_L</text>
<text x="247.3" y="34.2">GPIO0_A0</text>
<text x="256.9" y="34.2">[22]</text>
<text x="247.1" y="41.3">SDMMC_DET_L</text>
<text x="247.3" y="39.8">CPU_BIG0_VSEL</text>
<text x="247.5" y="38.1">PMIC_PWR_CTRL1</text>
<text x="260.8" y="41.3">[19]</text>
<text x="262.3" y="39.8">[13]</text>
<text x="264.2" y="38.1">[12]</text>
<text x="247.3" y="46.9">PMIC_INT_L</text>
<text x="247.3" y="43.4">PMIC_SPI_CLK</text>
<text x="247.3" y="45.2">PMIC_SPI_MOSI</text>
<text x="258.5" y="46.9">[12]</text>
<text x="260.8" y="43.4">[12]</text>
<text x="261.7" y="45.2">[12]</text>
<text x="247.1" y="53.7">WIFI_WAKE_HOST_H</text>
<text x="247.1" y="50.2">RTC_INT_L</text>
<text x="247.5" y="52.3">PMIC_SPI_CS</text>
<text x="257.6" y="50.2">[23]</text>
<text x="260.1" y="52.3">[12]</text>
<text x="265.8" y="53.7">[16]</text>
<text x="176.6" y="114.5">UART2_TX_M0_3V3</text>
<text x="176.6" y="118.1">UART2_RX_M0_3V3</text>
<text x="193.1" y="114.5">[22]</text>
<text x="193.5" y="118.1">[22]</text>
<text x="176.4" y="125">GPIO0_C0_FAN_3V3</text>
<text x="176.6" y="121.5">GPIO0_B7_3V3</text>
<text x="189.9" y="121.5">[22]</text>
<text x="194.1" y="125">[22]</text>
<text x="176.4" y="128.4">NPU_VSEL</text>
<text x="186.7" y="128.4">[13]</text>
<text x="219" y="135.5">PMIC_PWR_CTRL2</text>
<text x="235.8" y="135.5">[12]</text>
<text x="261.7" y="137.9">I2C1_SCL_M2</text>
<text x="176.2" y="139.1">WIFI_REG_ON_H_3V3</text>
<text x="176.2" y="142.8">BT_WAKE_HOST_H_3V3</text>
<text x="195.4" y="139.1">[16]</text>
<text x="196.8" y="142.8">[16]</text>
<text x="261.7" y="141.5">I2C1_SDA_M2</text>
<text x="176.2" y="149.9">I2C6_SDA_M0_3V3</text>
<text x="176.4" y="146.3">TP_RST_3V3</text>
<text x="187.9" y="146.3">[20]</text>
<text x="192.6" y="149.9">[20,23]</text>
<text x="176.2" y="153.5">I2C6_SCL_M0_3V3</text>
<text x="192.4" y="153.5">[20,23]</text>
<text x="176.2" y="160.6">I2C0_SDA_M2</text>
<text x="176.2" y="157.2">I2C0_SCL_M2</text>
<text x="188.6" y="157.2">[13]</text>
<text x="188.8" y="160.6">[13]</text>
<text x="176.2" y="167.8">I2C1_SCL_M2</text>
<text x="176.7" y="164.1">TP_INT_3V3</text>
<text x="187.7" y="164.1">[20]</text>
<text x="188.6" y="167.8">[13]</text>
<text x="261.7" y="166.4">I2C0_SCL_M2</text>
<text x="176.2" y="171.2">I2C1_SDA_M2</text>
<text x="188.8" y="171.2">[13]</text>
<text x="261.7" y="169.9">I2C0_SDA_M2</text>
<text x="176.4" y="174.8">CPU_BIG1_VSEL</text>
<text x="191.3" y="174.8">[13]</text>
</g>
<g font-size="1.6">
<text x="109.8" y="15.6">T34</text>
<text x="205.7" y="17.4">M31</text>
<text x="96" y="22.8">R0201</text>
<text x="72.6" y="24.5">1</text>
<text x="72.6" y="28.1">2</text>
<text x="86.6" y="28.1">3</text>
<text x="86.6" y="24.5">4</text>
<text x="109.6" y="28.1">R34</text>
<text x="205.7" y="28.1">M29</text>
<text x="222.2" y="24.6">C0201</text>
<text x="74.7" y="31.7">CRY4_2R50X2R00X0R55</text>
<text x="205.7" y="35.2">P32</text>
<text x="205.7" y="33.4">P33</text>
<text x="205.7" y="40.5">P31</text>
<text x="205.7" y="38.7">R31</text>
<text x="205.7" y="37">R32</text>
<text x="68.1" y="44.8">VCCA_1V8_S0</text>
<text x="109.6" y="44.1">N27</text>
<text x="205.7" y="45.8">M30</text>
<text x="205.7" y="44.1">N30</text>
<text x="205.7" y="42.3">N31</text>
<text x="80" y="53">C0201</text>
<text x="90.7" y="53">C0201</text>
<text x="205.7" y="53">K29</text>
<text x="205.7" y="51.2">K30</text>
<text x="205.7" y="49.4">L30</text>
<text x="69" y="59.1">VDD_0V75_S0</text>
<text x="109.7" y="58.3">V20</text>
<text x="205.7" y="54.7">L29</text>
<text x="80" y="65.4">C0201</text>
<text x="90.7" y="65.4">C0201</text>
<text x="205.7" y="63.6">N28</text>
<text x="236.5" y="64.4">VCC_1V8_S3</text>
<text x="215.1" y="70.8">C0201</text>
<text x="67" y="73.3">VCCA_1V8_S0</text>
<text x="109.6" y="72.5">U18</text>
<text x="90.7" y="79.7">C0201</text>
<text x="205.7" y="81.4">P27</text>
<text x="236.5" y="82.2">VDD_0V75_S3</text>
<text x="109.6" y="88.5">U19</text>
<text x="215.1" y="88.6">C0201</text>
<text x="225.8" y="88.6">C0201</text>
<text x="113.8" y="99.1">BGA1088_23R00X23R00X2R00</text>
<text x="161.2" y="113.4">P29</text>
<text x="161.2" y="117">R29</text>
<text x="161.2" y="120.5">T28</text>
<text x="161.2" y="124.1">T31</text>
<text x="240.6" y="122">VCC_3V3_S3</text>
<text x="161.2" y="131.2">T32</text>
<text x="161.2" y="127.6">U32</text>
<text x="161.2" y="134.7">T30</text>
<text x="206.2" y="134.8">R0201</text>
<text x="247.1" y="134.8">R0201</text>
<text x="256" y="134.8">R0201</text>
<text x="161.2" y="141.9">P30</text>
<text x="161.2" y="138.3">R30</text>
<text x="211.6" y="143.7">R0201</text>
<text x="161.2" y="145.4">T29</text>
<text x="161.2" y="149">V31</text>
<text x="161.2" y="152.5">W31</text>
<text x="240.6" y="150.4">VCC_3V3_S3</text>
<text x="161.2" y="159.6">W29</text>
<text x="161.2" y="156.1">W30</text>
<text x="161.2" y="163.2">U33</text>
<text x="161.2" y="166.8">V29</text>
<text x="247.1" y="163.2">R0201</text>
<text x="256" y="163.2">R0201</text>
<text x="161.2" y="170.3">V28</text>
<text x="161.2" y="173.9">W28</text>
<text x="161.2" y="179.2">R27</text>
<text x="183.1" y="180">VCC_1V8_S3</text>
<text x="170.7" y="188.1">C0201</text>
<text x="266.5" y="191">https://armsom.org/</text>
<text x="161.2" y="193.4">P28</text>
<text x="183.1" y="194.2">VCC_3V3_S3</text>
<text x="170.7" y="202.3">C0201</text>
</g>
<g font-size="1.6" fill="#003f7f">
<text x="114.7" y="16.7">XOUT_24M</text>
<text x="197.2" y="18.5">NPOR_u</text>
<text x="75.6" y="25.6">X1</text>
<text x="75.6" y="29.2">GND</text>
<text x="80.9" y="25.6">GND</text>
<text x="82.5" y="29.2">X2</text>
<text x="114.7" y="29.2">XIN_24M</text>
<text x="199.4" y="29.2">TVSS</text>
<text x="194" y="34.5">GPIO0_A0_d</text>
<text x="194" y="41.6">GPIO0_A4_u</text>
<text x="194" y="39.8">GPIO0_A3_d</text>
<text x="194" y="38.1">GPIO0_A2_d</text>
<text x="194.1" y="36.3">GPIO0_A1_z</text>
<text x="114.7" y="45.2">OSC_1V8</text>
<text x="194" y="46.9">GPIO0_A7_u</text>
<text x="194" y="43.4">GPIO0_A5_d</text>
<text x="194.1" y="45.2">GPIO0_A6_z</text>
<text x="194.1" y="52.3">GPIO0_B1_z</text>
<text x="194.1" y="50.5">GPIO0_B0_z</text>
<text x="114.7" y="59.4">PLL_DVDD0V75</text>
<text x="194" y="54.1">GPIO0_B2_u</text>
<text x="194.1" y="55.8">GPIO0_B3_z</text>
<text x="193.7" y="64.7">PMUIO1_1V8</text>
<text x="114.7" y="73.6">PLL_AVDD1V8</text>
<text x="195.5" y="82.5">PMU_0V75</text>
<text x="114.7" y="89.6">PLL_AVSS</text>
<text x="149.3" y="180.3">PMUIO2_1V8</text>
<text x="153" y="194.5">PMUIO2</text>
</g>
<g font-size="1.5" fill="#00f">
<text x="178.4" y="34.3">REFCLK_OUT</text>
<text x="191.9" y="34.5">/</text>
<text x="162.3" y="36.1">TSADC_SHUT_ORG</text>
<text x="175.9" y="36.2">/</text>
<text x="178.4" y="36.1">TSADC_SHUT</text>
<text x="178.4" y="39.6">PMIC_SLEEP2</text>
<text x="178.4" y="41.4">SDMMC_DET</text>
<text x="178.4" y="37.8">PMIC_SLEEP1</text>
<text x="191.9" y="36.2">/</text>
<text x="191.9" y="39.8">/</text>
<text x="191.9" y="41.6">/</text>
<text x="191.9" y="38">/</text>
<text x="149.5" y="43.2">PMU_DEBUG</text>
<text x="159.9" y="43.3">/</text>
<text x="162.3" y="45">I2C0_SDA_M0</text>
<text x="162.3" y="43.2">SDMMC_PWREN</text>
<text x="175.9" y="45.1">/</text>
<text x="175.9" y="43.3">/</text>
<text x="178.4" y="43.2">SPI2_CLK_M2</text>
<text x="178.4" y="45">SPI2_MOSI_M2</text>
<text x="178.4" y="46.7">PMIC_INT_L</text>
<text x="191.9" y="45.1">/</text>
<text x="191.9" y="43.3">/</text>
<text x="191.9" y="46.9">/</text>
<text x="140.8" y="52.1">PWM5_M0 /</text>
<text x="149.5" y="52.1">UART0_TX_M1 /</text>
<text x="149.5" y="50.3">UART0_RX_M1 /</text>
<text x="162.3" y="50.3">I2C1_SCL_M1</text>
<text x="162.3" y="52.1">I2C1_SDA_M1</text>
<text x="162.3" y="53.8">CLK32K_OUT0</text>
<text x="175.9" y="52.2">/</text>
<text x="175.9" y="50.5">/</text>
<text x="178.4" y="53.8">CLK32K_IN</text>
<text x="178.4" y="50.3">SPI2_CS1_M2</text>
<text x="178.4" y="52.1">SPI2_CS0_M2</text>
<text x="191.9" y="52.2">/</text>
<text x="191.9" y="50.5">/</text>
<text x="162.3" y="55.6">I2C0_SCL_M0</text>
<text x="175.9" y="55.8">/</text>
<text x="175.9" y="54">/</text>
<text x="178.4" y="55.6">SPI2_MISO_M2</text>
<text x="191.9" y="54">/</text>
<text x="191.9" y="55.8">/</text>
<text x="30.2" y="118">/ UART2_RX_M0</text>
<text x="30.2" y="114.5">/ UART2_TX_M0</text>
<text x="44.4" y="118">/</text>
<text x="44.5" y="114.5">/</text>
<text x="56.9" y="118">/</text>
<text x="56.9" y="114.5">/</text>
<text x="71.1" y="118">/ I2S1_SCLK_M1</text>
<text x="71.1" y="114.5">/ I2S1_MCLK_M1</text>
<text x="87.1" y="114.5">/ PCIE30X1_1_CLKREQN_M0 /</text>
<text x="87.1" y="118">/ PCIE30X1_1_WAKEN_M0</text>
<text x="108.5" y="118">/</text>
<text x="120.9" y="118">/</text>
<text x="120.9" y="114.5">/</text>
<text x="122.9" y="118">I2C1_SDA_M0 / JTAG_TMS_M2</text>
<text x="122.9" y="114.7">I2C1_SCL_M0 / JTAG_TCK_M2</text>
<text x="148.8" y="117.9">/GPIO0_B6_d</text>
<text x="148.8" y="114.3">/GPIO0_B5_d</text>
<text x="30.2" y="121.6">/</text>
<text x="30.2" y="125.1">/</text>
<text x="44.4" y="121.6">/ CAN0_TX_M0</text>
<text x="44.5" y="125.1">/ CAN0_RX_M0</text>
<text x="56.9" y="125.1">/ PDM0_CLK0_M1</text>
<text x="56.9" y="121.6">/</text>
<text x="71.1" y="125.1">/</text>
<text x="71.1" y="121.6">/ I2S1_LRCK_M1</text>
<text x="87.1" y="121.6">/ PCIE30X1_1_PERSTN_M0</text>
<text x="87.1" y="125.1">/ PCIE30X1_0_CLKREQN_M0 / SPI0_MOSI_M0/</text>
<text x="108.5" y="121.6">/ SPI0_CS1_M0 /</text>
<text x="122.9" y="121.8">I2C2_SCL_M0 / PWM0_M0</text>
<text x="122.9" y="125.3">I2C2_SDA_M0 / PWM1_M0</text>
<text x="148.8" y="121.4">/GPIO0_B7_d</text>
<text x="148.8" y="125">/GPIO0_C0_d</text>
<text x="71.1" y="128.7">/</text>
<text x="87.1" y="128.7">/</text>
<text x="108.5" y="128.7">/</text>
<text x="120.9" y="128.7">/</text>
<text x="133.3" y="128.7">/ PMIC_SLEEP3</text>
<text x="148.8" y="128.5">/GPIO0_C1_d</text>
<text x="71.1" y="132.2">/</text>
<text x="87.1" y="132.2">/</text>
<text x="108.5" y="135.8">/</text>
<text x="108.5" y="132.2">/</text>
<text x="120.9" y="135.8">/</text>
<text x="120.9" y="132.2">/</text>
<text x="133.3" y="135.8">/ PMIC_SLEEP5</text>
<text x="133.3" y="132.2">/ PMIC_SLEEP4</text>
<text x="148.8" y="132.1">/GPIO0_C2_d</text>
<text x="148.8" y="135.6">/GPIO0_C3_d</text>
<text x="21.3" y="143.5">PWM4_M0</text>
<text x="30.2" y="139.4">/ UART0_RX_M0</text>
<text x="30.2" y="142.9">/ UART0_TX_M0</text>
<text x="44.5" y="142.9">/ DP1_HPDIN_M1 /</text>
<text x="44.5" y="139.4">/ DP0_HPDIN_M1/ PDM0_CLK1_M1</text>
<text x="71.1" y="142.9">/ I2S1_SDI0_M1</text>
<text x="71.1" y="139.4">/</text>
<text x="87.1" y="142.9">/</text>
<text x="87.1" y="139.4">/ PCIE30X1_0_WAKEN_M0</text>
<text x="89.1" y="142.7">PCIE30X1_0_PERSTN_M0</text>
<text x="108.5" y="142.9">/</text>
<text x="108.5" y="139.4">/</text>
<text x="120.9" y="142.9">/ I2C4_SCL_M2 / GPU_AVS</text>
<text x="120.9" y="139.4">/ I2C4_SDA_M2 / PWM2_M0</text>
<text x="148.8" y="142.7">/GPIO0_C5_u</text>
<text x="148.8" y="139.2">/GPIO0_C4_d</text>
<text x="21.3" y="147">PWM5_M1</text>
<text x="30.2" y="146.5">/ UART0_RTSN</text>
<text x="44.4" y="146.5">/ SATA_CP_POD</text>
<text x="56.9" y="146.5">/</text>
<text x="71.1" y="146.5">/ I2S1_SDI1_M1</text>
<text x="87.1" y="146.5">/ PCIE30X4_CLKREQN_M0</text>
<text x="108.5" y="146.5">/ SPI0_CLK_M0 /</text>
<text x="122.9" y="149.9">I2C6_SDA_M0 / PWM6_M0</text>
<text x="133.3" y="146.5">/ NPU_AVS</text>
<text x="148.8" y="146.3">/GPIO0_C6_u</text>
<text x="148.8" y="149.9">/GPIO0_C7_d</text>
<text x="30.2" y="153.6">/ UART1_CTSN_M2 /</text>
<text x="30.2" y="150">/ UART1_RTSN_M2 /</text>
<text x="56.9" y="150">/ PDM0_SDI0_M1</text>
<text x="56.9" y="153.6">/ PDM0_SDI1_M1</text>
<text x="71.1" y="153.6">/ I2S1_SDI3_M1</text>
<text x="71.1" y="150">/ I2S1_SDI2_M1</text>
<text x="87.1" y="150">/ PCIE30X4_WAKEN_M0</text>
<text x="87.1" y="153.6">/ PCIE30X4_PERSTN_M0</text>
<text x="108.5" y="153.6">/ SPI3_MISO_M2/ I2C6_SCL_M0 / PWM7_IR_M0</text>
<text x="108.5" y="150">/ SPI0_MISO_M0/</text>
<text x="148.8" y="153.4">/GPIO0_D0_d</text>
<text x="16.2" y="157.1">HDMI_TX0_CEC_M1 / UART1_TX_M2</text>
<text x="16.2" y="160.7">HDMI_TX1_CEC_M1 / UART1_RX_M2</text>
<text x="44.4" y="160.7">/</text>
<text x="44.4" y="157.1">/ UART0_CTSN</text>
<text x="56.9" y="160.7">/ HDMI_RX_SCL_M0/ I2S1_SDO1_M1</text>
<text x="56.9" y="157.1">/ HDMI_RX_SDA_M0/ I2S1_SDO0_M1</text>
<text x="87.1" y="160.7">/ PCIE30X2_WAKEN_M0</text>
<text x="87.1" y="157.1">/ PCIE30X2_CLKREQN_M0</text>
<text x="108.5" y="157.1">/ SPI0_CS0_M0 / I2C0_SCL_M2 / CPU_BIG0_AVS</text>
<text x="108.5" y="160.7">/ SPI3_MOSI_M2/ I2C0_SDA_M2 /</text>
<text x="148.8" y="160.5">/GPIO0_D2_u</text>
<text x="148.8" y="157">/GPIO0_D1_u</text>
<text x="30.2" y="164.3">/</text>
<text x="44.4" y="167.8">/</text>
<text x="44.4" y="164.3">/</text>
<text x="56.9" y="164.3">/</text>
<text x="56.9" y="167.8">/ PDM0_SDI2_M1</text>
<text x="71.1" y="167.8">/ I2S1_SDO2_M1</text>
<text x="71.1" y="164.3">/</text>
<text x="87.1" y="167.8">/ PCIE30X2_PERSTN_M0</text>
<text x="87.1" y="164.3">/</text>
<text x="108.5" y="164.3">/ SPI3_CLK_M2 /</text>
<text x="108.5" y="167.8">/ SPI3_CS0_M2 / I2C1_SCL_M2 / PWM3_IR_M0</text>
<text x="133.4" y="164.3">/ LITCPU_AVS</text>
<text x="148.8" y="164.1">/GPIO0_D3_u</text>
<text x="148.8" y="167.6">/GPIO0_D4_u</text>
<text x="16.2" y="168">HDMI_TX0_SDA_M1 / SATA_CPDET</text>
<text x="16.2" y="171.6">HDMI_TX0_SCL_M1 / SATA_MP_SWITCH/ CAN2_TX_M1</text>
<text x="46.4" y="168">CAN2_RX_M1</text>
<text x="56.9" y="171.4">/</text>
<text x="71.1" y="171.4">/ I2S1_SDO3_M1</text>
<text x="87.1" y="171.4">/</text>
<text x="108.5" y="171.4">/ SPI3_CS1_M2 / I2C1_SDA_M2 / CPU_BIG1_AVS</text>
<text x="148.8" y="171.2">/GPIO0_D5_u</text>
<text x="56.9" y="174.9">/ PDM0_SDI3_M1</text>
<text x="71.1" y="174.9">/</text>
<text x="87.1" y="174.9">/</text>
<text x="108.5" y="174.9">/</text>
<text x="120.9" y="174.9">/</text>
<text x="133.4" y="174.9">/ PMIC_SLEEP6</text>
<text x="148.8" y="174.8">/GPIO0_D6_d</text>
</g>
<text font-size="1.5" x="170.7" y="134.6">DDR</text>
<g font-size="1.3">
<text x="30.8" y="1.3">5</text>
<text x="88.8" y="1.3">4</text>
<text x="146.9" y="1.3">3</text>
<text x="205" y="1.3">2</text>
<text x="263.1" y="1.3">1</text>
<text x=".5" y="28.4">D</text>
<text x="292.6" y="28.4">D</text>
<text x=".5" y="79.5">C</text>
<text x="292.6" y="79.5">C</text>
<text x=".5" y="130.6">B</text>
<text x="292.6" y="130.6">B</text>
<text x=".5" y="181.7">A</text>
<text x="292.6" y="181.7">A</text>
<text x="30.8" y="207.4">5</text>
<text x="88.8" y="207.4">4</text>
<text x="146.9" y="207.4">3</text>
<text x="205" y="207.4">2</text>
<text x="263.1" y="207.4">1</text>
</g>
<g font-size="1.2">
<text x="241.3" y="202.1">Date:</text>
<text x="250.9" y="202.1">Monday, December 18, 2023</text>
<text x="276.8" y="202.1">Rev:</text>
<text x="282.9" y="202.1">V1.1</text>
<text x="241.1" y="204.7">Designed by:</text>
<text x="250.7" y="204.7">Park</text>
<text x="258" y="204.7">Reviewed by:</text>
<text x="267.2" y="204.7">&lt;Checker&gt;</text>
<text x="276.6" y="204.6">Sheet:</text>
<text x="283.4" y="204.6">3</text>
<text x="285.7" y="204.6">of</text>
<text x="287.7" y="204.6">24</text>
</g>
</svg>
